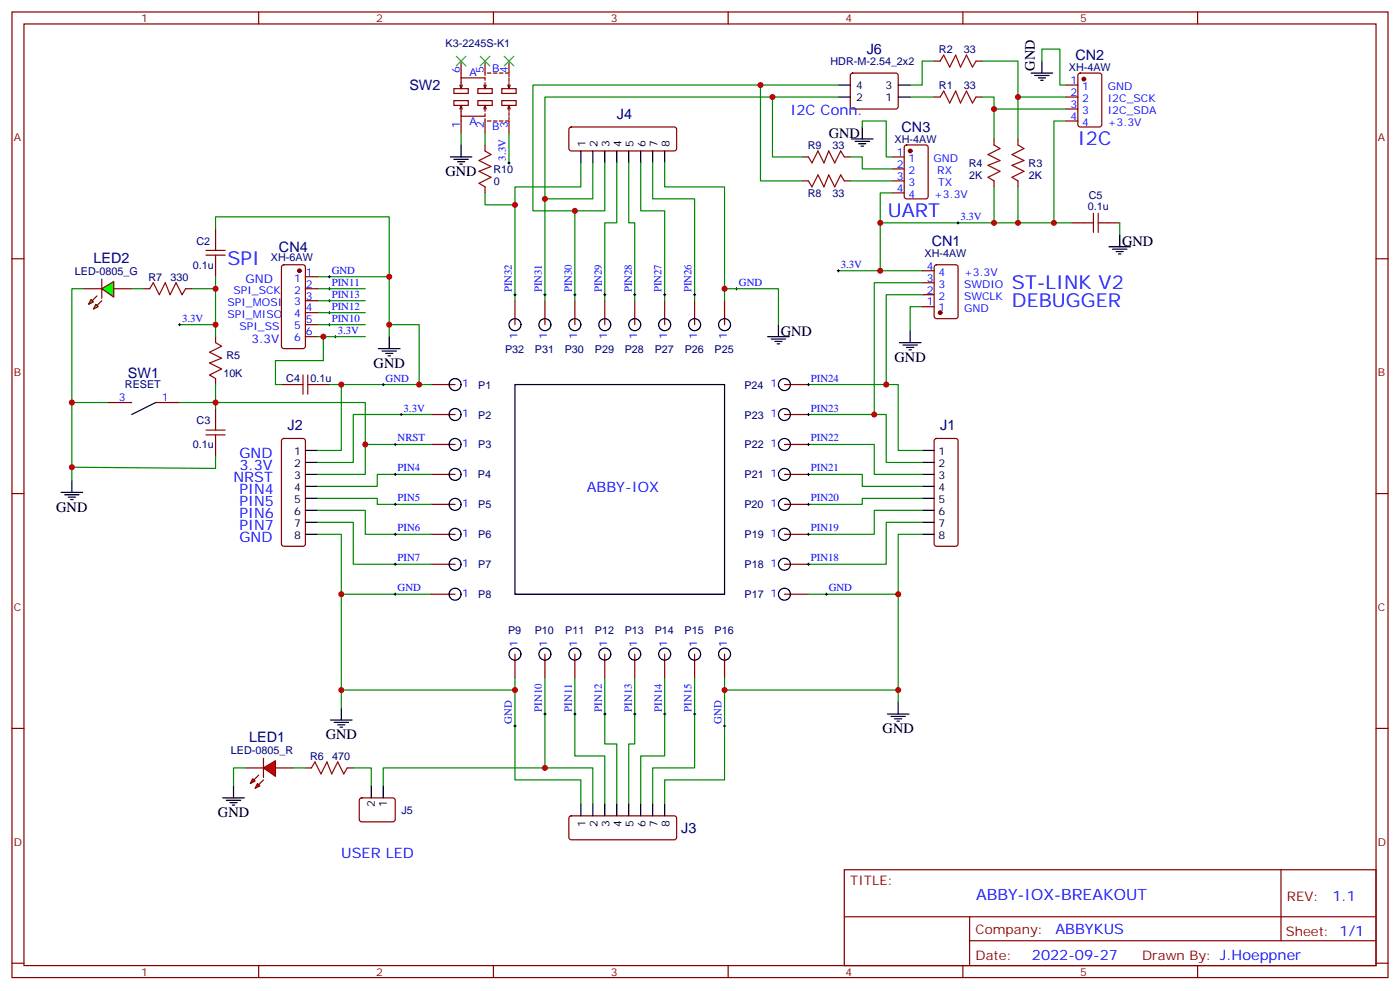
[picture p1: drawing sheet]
<svg xmlns="http://www.w3.org/2000/svg" width="412mm" height="292mm" viewBox="0 0 412 292" stroke-linecap="round" stroke-linejoin="round" font-family="sans-serif">
<g fill="none" stroke="#870000" stroke-width=".35">
<path d="M3.5 3.5h405.4v284.4h-405.4zM7.1 7.1h398.2v277.2h-398.2zM76.2 3.5v3.6M145.3 3.5v3.6M214.5 3.5v3.6M275.2 18h1.7M283.6 3.5v3.6M287.5 18h1.8M352.8 3.5v3.6M167.8 37.6l.5-.2h30.3l.5 .2 .2 .5v5.6l-.2 .5-.5 .2h-30.3l-.5-.2-.2-.5v-5.6zM275.2 28.6h1.7M287.5 28.6h1.8"/>
<path d="M292.8 40.9v1.8M292.8 53.3v1.7M299.9 40.9v1.8M299.9 53.3v1.7M3.5 76.2h3.6M405.3 76.2h3.6M151.7 88.5v7.1M160.5 88.5v7.1M169.3 88.5v7.1M178.2 88.5v7.1M187 88.5v7.1M195.8 88.5v7.1"/>
<path d="M204.6 88.5v7.1M213.4 88.5v7.1M127 113.2h7.1M231.1 113.2h7M83.1 129.3l.5-.2h5.7l.5 .2 .2 .5v30.4l-.3 .5-.4 .2h-5.7l-.5-.3-.2-.4v-30.4zM127 122.1h7.1M127 130.9h7.1M127 139.7h7.1M231.1 122.1h7M231.1 130.9h7M231.1 139.7h7M275.4 129.3l.5-.2h5.6l.5 .2 .2 .5v30.4l-.2 .5-.5 .2h-5.6l-.5-.3-.2-.4v-30.4z"/>
<path d="M3.5 145.3h3.6M127 148.5h7.1M127 157.3h7.1M231.1 148.5h7M231.1 157.3h7M405.3 145.3h3.6M127 175h7.1M127 166.2h7.1M231.1 175h7M231.1 166.2h7M151.7 192.6v7.1M160.5 192.6v7.1"/>
<path d="M169.3 192.6v7.1M178.2 192.6v7.1M187 192.6v7.1M195.8 192.6v7.1M204.6 192.6v7.1M213.4 192.6v7.1M3.5 214.5h3.6M405.3 214.5h3.6M167.8 240.4l.5-.2h30.3l.5 .2 .2 .5v5.7l-.2 .5-.5 .2h-30.3l-.5-.2-.2-.5v-5.7zM248.7 256.1h156.6v28.2h-156.6zM377.3 256.1v20.9M248.7 270h156.5"/>
<path d="M285.6 277h119.6M285.6 270v14.1M3.5 283.6h3.6M76.2 284.3v3.6M145.3 284.3v3.6M214.5 284.3v3.6M283.6 284.3v3.6M352.8 284.3v3.6M405.3 283.6h3.6"/>
</g>
<g fill="none" stroke="#000" stroke-width=".35">
<path d="M306.9 18v3.5M254 37.4v3.5M303.7 21.5h6.4M304.8 22.2h4.2M305.9 22.9h2.1M306.6 23.6h.7M171.1 44.4v3.6M174.6 44.4v3.6M178.2 44.4v3.6M181.7 44.4v3.6M185.2 44.4v3.6M188.7 44.4v3.6"/>
<path d="M192.3 44.4v3.6M195.8 44.4v3.6M250.8 40.9h6.4M251.9 41.6h4.2M252.9 42.3h2.2M253.6 43h.8M226.1 99.1h6.4M227.2 99.8h4.2M229.3 95.6v3.5M268.1 97.4v3.5M228.2 100.5h2.2M229 101.2h.7"/>
<path d="M264.9 100.9h6.4M266 101.6h4.2M267.1 102.3h2.1M267.8 103h.7M90 132.6h3.5M90 136.2h3.5M90 139.7h3.5M271.6 132.6h3.6M271.6 136.2h3.6M271.6 139.7h3.6M90 143.2h3.5M90 146.8h3.5"/>
<path d="M90 150.3h3.5M90 153.8h3.5M90 157.3h3.5M271.6 143.2h3.6M271.6 146.8h3.6M271.6 150.3h3.6M271.6 153.8h3.6M271.6 157.3h3.6M171.1 236.7v3.5M174.6 236.7v3.5M178.2 236.7v3.5M181.7 236.7v3.5"/>
<path d="M185.2 236.7v3.5M188.7 236.7v3.5M192.3 236.7v3.5M195.8 236.7v3.5"/>
<circle cx="151.7" cy="95.6" r="1.76"/>
<circle cx="160.5" cy="95.6" r="1.76"/>
<circle cx="169.3" cy="95.6" r="1.76"/>
<circle cx="178.2" cy="95.6" r="1.76"/>
<circle cx="187" cy="95.6" r="1.76"/>
<circle cx="195.8" cy="95.6" r="1.76"/>
<circle cx="204.6" cy="95.6" r="1.76"/>
<circle cx="213.4" cy="95.6" r="1.76"/>
<circle cx="134.1" cy="113.2" r="1.76"/>
<circle cx="231.1" cy="113.2" r="1.76"/>
<circle cx="134.1" cy="130.9" r="1.76"/>
<circle cx="134.1" cy="139.7" r="1.76"/>
<circle cx="134.1" cy="122.1" r="1.76"/>
<circle cx="231.1" cy="130.9" r="1.76"/>
<circle cx="231.1" cy="139.7" r="1.76"/>
<circle cx="231.1" cy="122.1" r="1.76"/>
<circle cx="134.1" cy="148.5" r="1.76"/>
<circle cx="134.1" cy="157.3" r="1.76"/>
<circle cx="231.1" cy="148.5" r="1.76"/>
<circle cx="231.1" cy="157.3" r="1.76"/>
<circle cx="134.1" cy="175" r="1.76"/>
<circle cx="134.1" cy="166.2" r="1.76"/>
<circle cx="231.1" cy="166.2" r="1.76"/>
<circle cx="231.1" cy="175" r="1.76"/>
<circle cx="151.7" cy="192.6" r="1.76"/>
<circle cx="160.5" cy="192.6" r="1.76"/>
<circle cx="169.3" cy="192.6" r="1.76"/>
<circle cx="178.2" cy="192.6" r="1.76"/>
<circle cx="187" cy="192.6" r="1.76"/>
<circle cx="195.8" cy="192.6" r="1.76"/>
<circle cx="204.6" cy="192.6" r="1.76"/>
<circle cx="213.4" cy="192.6" r="1.76"/>
</g>
<g fill="none" stroke="#008700" stroke-width=".35">
<path d="M289.3 18h10.6v22.9M289.3 28.6h3.5v12.3M171.1 48v7h-19.4v33.5M174.6 48v10.6h-14.1v29.9M178.2 48v14.1h-8.9v26.4M181.7 48v17.6h-3.5v22.9M185.2 48v17.6h1.8v22.9M188.7 48v14.1h7.1v26.4M192.3 48v10.6h12.3v29.9M195.8 48v7h17.6v33.5M292.8 55v10.6h7.1v-10.6M246.9 79.7h24.7"/>
<path d="M271.6 90.3h-3.5v7.1M127 113.2h-26.5v19.4h-7M238.1 113.2h26.5v19.4h7M127 122.1h-22.9v14.1h-10.6M127 130.9h-19.4v8.8h-14.1M127 139.7h-15.9v3.5h-17.6M238.1 122.1h23v14.1h10.5M238.1 130.9h19.4v8.8h14.1M238.1 139.7h15.9v3.5h17.6M93.5 146.8h17.6v1.7h15.9M93.5 150.3h14.1v7h19.4M93.5 153.8h10.6v12.4h22.9"/>
<path d="M93.5 157.3h7v17.7h26.5M271.6 146.8h-17.6v1.7h-15.9M271.6 150.3h-14.1v7h-19.4M271.6 153.8h-10.5v12.4h-23M271.6 157.3h-7v17.7h-26.5M151.7 199.7v30h19.4v7M160.5 199.7v26.4h14.1v10.6M169.3 199.7v22.9h8.9v14.1M178.2 199.7v19.4h3.5v17.6M187 199.7v19.4h-1.8v17.6M195.8 199.7v22.9h-7.1v14.1M204.6 199.7v26.4h-12.3v10.6"/>
<path d="M213.4 199.7v30h-17.6v7"/>
</g>
<path d="M276.9 18l1.1-1.8 1.8 3.6 1.7-3.6 1.4 3.6 1.8-3.6 1.8 3.6 1-1.8M276.9 28.6l1.1-1.8 1.8 3.5 1.7-3.5 1.4 3.5 1.8-3.5 1.8 3.5 1-1.7M292.8 42.7l1.8 1-3.6 1.8 3.6 1.8-3.6 1.4 3.6 1.7-3.6 1.8 1.8 1.1M299.9 42.7l1.7 1-3.5 1.8 3.5 1.8-3.5 1.4 3.5 1.7-3.5 1.8 1.8 1.1" fill="none" stroke="#a10000" stroke-width=".35"/>
<path d="M246.6 79.7h.7M246.9 79.4v.7" fill="none" stroke="#000" stroke-width=".29"/>
<g fill="#f00" stroke="#870000" stroke-width=".35">
<path d="M77.6 226.1l3.5-2.1v4.6z"/>
<path d="M77.6 223.3v5.7z"/>
</g>
<g fill="#870000" stroke="#870000" stroke-width=".35">
<path d="M77.6 229.7l-1.4 1.4z"/>
<path d="M74.8 229.7l1.4-1.5z"/>
</g>
<g fill="#f00" stroke="#870000" stroke-width=".35">
<path d="M75.8 230.7l.8 .7-1.5 .7z"/>
<path d="M74.4 229.3l.7 .7-1.4 .7z"/>
</g>
<g fill="none" stroke="#870000" stroke-width=".35">
<path d="M63.5 67.4v3.5M63.5 78v3.5M24.7 85h5.3M33.5 85h5.3M63.5 99.1v1.8M31.7 118.5h7.1M45.9 118.5h7M63.5 111.5v1.7M63.5 120.3v3.5M63.5 130.9v3.5M72.3 226.1h5.3M81.1 226.1h5.3"/>
<path d="M90 226.1h1.7M102.3 226.1h1.8"/>
</g>
<g fill="none" stroke="#000" stroke-width=".35">
<path d="M114.7 99.1v3.6M45.9 118.5l-7.1 3.6M111.5 102.7h6.3M112.5 103.4h4.3M113.6 104.1h2.1M114.3 104.8h.7M18 145h6.3M19 145.7h4.3M20.1 146.4h2.1M20.8 147.1h.7M21.2 141.5v3.5M97.4 212h6.3"/>
<path d="M98.4 212.7h4.3M99.5 213.4h2.1M100.2 214.1h.7M100.5 208.5v3.5M261.4 210.3h6.4M262.5 211h4.2M263.5 211.7h2.1M264.2 212.4h.7M264.6 206.7v3.6M65.6 235h6.4M66.7 235.7h4.2M67.7 236.4h2.1"/>
<path d="M68.4 237.1h.7M68.8 231.4v3.6"/>
</g>
<g fill="none" stroke="#008700" stroke-width=".35">
<path d="M63.5 67.4v-3.5h51.2v31.7M63.5 81.5v3.5h-7.1M63.5 85v14.1M114.7 99.1v-3.5h8.8v17.6M31.7 118.5h-10.5v23M63.5 113.2v7.1M63.5 134.4v3.5l-42.3-.3M100.5 175v33.5M264.6 175v28.2M100.5 203.2h51.2M213.4 203.2h51.2v3.5M72.3 226.1h-3.5v5.3"/>
<path d="M86.4 226.1h3.6"/>
</g>
<path d="M60.7 75.1h5.6M60.7 73.7h5.6M63.5 70.9v2.8M63.5 75.1v2.9M63.5 100.9l1.8 1.1-3.6 1.7 3.6 1.8-3.6 1.4 3.6 1.8-3.6 1.7 1.8 1.1M60.7 128.1h5.6M60.7 126.6h5.6M63.5 123.8v2.8M63.5 128.1v2.8M91.7 226.1l1.1-1.7 1.7 3.5 1.8-3.5 1.4 3.5 1.8-3.5 1.7 3.5 1.1-1.8" fill="none" stroke="#a10000" stroke-width=".35"/>
<path d="M116.1 130.9h.7M116.4 130.5v.7M117.8 122.1h.7M118.2 121.7v.7" fill="none" stroke="#000" stroke-width=".29"/>
<g fill="#0f0" stroke="#870000" stroke-width=".35">
<path d="M26.8 88.2l.7 .7-1.4 .7z"/>
<path d="M28.2 89.6l.7 .7-1.4 .7z"/>
</g>
<g fill="#870000" stroke="#870000" stroke-width=".35">
<path d="M28.6 87.1l-1.4 1.4z"/>
<path d="M30 88.5l-1.4 1.5z"/>
</g>
<path d="M30 82.2v5.6z" fill="#f00" stroke="#870000" stroke-width=".35"/>
<path d="M30 85l3.5-2.1v4.6z" fill="#0f0" stroke="#870000" stroke-width=".35"/>
<path d="M142.9 44.4l1.7 1.1-3.5 1.8 3.5 1.7-3.5 1.4 3.5 1.8-3.5 1.8 1.8 1M238.1 53.3l1.1 1.7 1.7-3.5 1.8 3.5 1.4-3.5 1.8 3.5 1.7-3.5 1.1 1.8M238.1 46.2l1.1 1.8 1.7-3.6 1.8 3.6 1.4-3.6 1.8 3.6 1.7-3.6 1.1 1.8M319.3 65.6h2.8M322.1 62.8v5.6M323.5 62.8v5.6M323.5 65.6h2.8M44.1 85l1.1-1.7 1.7 3.5 1.8-3.5 1.4 3.5 1.8-3.5 1.7 3.5 1.1-1.8M86.4 113.2h2.9M89.3 110.4v5.7M90.7 110.4v5.7M90.7 113.2h2.8" fill="none" stroke="#a10000" stroke-width=".35"/>
<g fill="none" stroke="#870000" stroke-width=".35">
<path d="M135.8 18v4.9M142.9 18v4.2M149.9 18v3.5h-1M133.7 26.1h4.2v1.4h-4.2zM133.7 29.6h4.2v1.4h-4.2zM135.5 32.1l.3-1.1v3.2h7.1v-.7M135.8 31l.4 1.1M135.8 34.2v5M136.2 25l-.4 1.1M140.8 26.1h4.2v1.4h-4.2zM140.8 29.6h4.2v1.4h-4.2zM142.5 32.1l.4-1.1v1.8"/>
<path d="M142.9 24.3v1.8l-.4-1.1M142.9 23.6v-.7h-7.1v3.2l-.3-1.1M142.9 31l.3 1.1M142.9 34.9v4.3M143.2 25l-.3 1.1M143.6 35.6h1M143.6 21.5h1M145.3 35.6h1.1M145.3 21.5h1.1M147.1 35.6h1.1M147.1 21.5h1.1M147.8 26.1h4.2v1.4h-4.2z"/>
<path d="M147.8 29.6h4.2v1.4h-4.2zM148.9 35.6h1v3.6M149.6 32.1l.3-1.1v1.8M149.9 24.3v1.8l-.3-1.1M149.9 31l.4 1.1M149.9 21.9v.7M149.9 22.9v1.1M149.9 33.2v1M149.9 34.6v.7M150.3 25l-.4 1.1M250.7 21.7l.5-.2h12.7l.5 .2 .2 .5-.1 9.5-.6 .4-13-.1-.4-.6v-9.2zM314 35.6h3.5"/>
<path d="M314 25h3.5M314 28.6h3.5M314 32.1h3.5M317.7 21.7l.5-.2h5.6l.7 .5 .1 14.7-.5 .6-5.9 .1-.6-.5-.1-14.7zM142.9 42.7v1.7M142.9 55v1.8M236.4 53.3h1.7M236.4 46.2h1.7M248.7 53.3h1.8M248.7 46.2h1.8M262.8 53.3h3.5M262.8 46.2h3.5"/>
<path d="M262.8 49.7h3.5M262.8 56.8h3.5M266.6 42.9l.5-.2h5.6l.6 .4 .1 14.8-.5 .6-5.8 .1-.7-.5-.1-14.7zM83.1 78.2l.5-.2h5.7l.6 .4 .1 23.6-.5 .6-5.9 .1-.6-.5-.1-23.5zM271.6 79.7h3.6M275.4 78.2l.5-.2h5.6l.7 .4v14.7l-.4 .7h-5.9l-.7-.4v-14.7zM315.7 65.6h3.6M326.3 65.6h3.5M42.3 85h1.8M54.7 85h1.7M90 85h3.5M90 81.5h3.5"/>
<path d="M90 88.5h3.5M90 92.1h3.5M90 95.6h3.5M90 99.1h3.5M271.6 90.3h3.6M271.6 86.8h3.6M271.6 83.3h3.6M82.9 113.2h3.5M93.5 113.2h3.5M106.1 235.2l.4-.2h9.5l.4 .7v5.9l-.7 .4-9.4-.1-.5-.6v-5.6z"/>
</g>
<g fill="none" stroke="#008700" stroke-width=".35">
<path d="M275.2 18h-3.6v7h-3.5M306.9 18v-3.5h5.3v10.5h1.8M135.8 39.2v3.5M142.9 39.2v3.5M149.9 39.2v8.8M224 25v28.3h12.4M227.5 28.6v17.6h8.9M246.9 28.6h-86.4v30M246.9 25h-89.9v37.1h12.3M254 37.4v-1.8h7.1v10.6h1.7M268.1 28.6h7.1M292.8 32.1h21.2"/>
<path d="M299.9 28.6h14.1M314 35.6h-3.6v30h-10.5M142.9 56.8v3.5h8.8M250.5 46.2h3.5v3.5h8.8M250.5 53.3h12.3M262.8 56.8h-3.5v22.9M259.3 65.6h33.5M310.4 65.6h5.3M329.8 65.6v3.5M24.7 85h-3.5v33.5M38.8 85h3.5M52.9 95.6h10.6"/>
<path d="M93.5 85h14.1M93.5 95.6h14.1M93.5 81.5h21.2M93.5 88.5h14.1M93.5 92.1h14.1M93.5 99.1h14.1M95.2 99.1v7.1h-14.1v7h1.8M213.4 85h15.9v10.6M271.6 86.8h-10.5v26.4M271.6 83.3h-14.1v38.8M52.9 118.5h54.7v12.4M97 113.2h3.5"/>
<path d="M104.1 226.1h5.3v5.3M160.5 226.1h-47.6v5.3"/>
</g>
<g fill="none" stroke="#000" stroke-width=".29">
<path d="M149.6 48h.7M149.9 47.6v.7M281.9 65.6h.7M282.2 65.3v.7M52.6 95.6h.7M52.9 95.2v.8M96.7 85h.7M96.7 88.5h.7M96.7 92.1h.7M96.7 95.6h.7M96.7 81.5h.7M97 81.1v.7"/>
<path d="M97 84.7v.7M97 88.2v.7M97 91.7v.7M97 95.2v.8M98.4 99.1h.7M98.8 98.8v.7M151.3 86.8h.7M151.7 86.4v.7M160.2 86.8h.7M160.5 86.4v.7M169 86.8h.7M169.3 86.4v.7"/>
<path d="M177.8 86.8h.7M178.2 86.4v.7M186.6 86.8h.7M187 86.4v.7M195.4 86.8h.7M195.8 86.4v.7M204.3 86.8h.7M204.6 86.4v.7M216.6 85h.7M217 84.7v.7M112.5 113.2h.7M112.9 112.9v.7"/>
<path d="M237.8 113.2h.7M238.1 112.9v.7M116.1 139.7h.7M116.4 139.3v.8M237.8 139.7h.7M237.8 130.9h.7M237.8 122.1h.7M238.1 121.7v.7M238.1 130.5v.7M238.1 139.3v.8M116.1 157.3h.7M116.1 148.5h.7"/>
<path d="M116.4 148.2v.7M116.4 157v.7M237.8 157.3h.7M237.8 148.5h.7M238.1 148.2v.7M238.1 157v.7M116.1 166.2h.7M116.1 175h.7M116.4 165.8v.7M116.4 174.6v.7M237.8 166.2h.7M238.1 165.8v.7"/>
<path d="M243.1 175h.7M243.4 174.6v.7M151.3 213.8h.7M151.7 213.4v.7M160.2 210.3h.7M160.5 209.9v.7M169 210.3h.7M169.3 209.9v.7M177.8 210.3h.7M178.2 209.9v.7M186.6 210.3h.7M187 209.9v.7"/>
<path d="M195.4 210.3h.7M195.8 209.9v.7M204.3 210.3h.7M204.6 209.9v.7M213.1 213.8h.7M213.4 213.4v.7"/>
</g>
<g fill="none" stroke="#000" stroke-width=".35">
<path d="M246.9 28.6h3.6M246.9 25h3.6M264.6 28.6h3.5M264.6 25h3.5M132.6 46.2h6.4M133.7 46.9h4.2M134.8 47.6h2.1M135.5 48.3h.7M135.8 42.7v3.5M326.7 72.7h6.3M327.7 73.4h4.3M328.8 74.1h2.1"/>
<path d="M329.5 74.8h.7M329.8 69.1v3.6M151.7 113.2h61.7v61.8h-61.7zM109.4 231.4v3.6M112.9 231.4v3.6"/>
</g>
<g fill="#870000" stroke="#870000" stroke-width=".35">
<circle cx="276.9" cy="92.1" r=".53"/>
<circle cx="88.2" cy="79.7" r=".53"/>
<circle cx="319.3" cy="23.3" r=".53"/>
<circle cx="268.1" cy="44.4" r=".53"/>
</g>
<path d="M134.4 16.6l2.8 2.8M137.2 16.6l-2.8 2.8M141.5 16.6l2.8 2.8M144.3 16.6l-2.8 2.8M148.5 16.6l2.8 2.8M151.3 16.6l-2.8 2.8" fill="none" stroke="#3c3" stroke-width=".35"/>
<g fill="#c00">
<circle cx="151.7" cy="203.2" r=".88"/>
<circle cx="213.4" cy="203.2" r=".88"/>
<circle cx="264.6" cy="175" r=".88"/>
<circle cx="264.6" cy="203.2" r=".88"/>
<circle cx="123.5" cy="113.2" r=".88"/>
<circle cx="63.5" cy="95.6" r=".88"/>
<circle cx="21.2" cy="137.6" r=".88"/>
<circle cx="114.7" cy="81.5" r=".88"/>
<circle cx="114.7" cy="95.6" r=".88"/>
<circle cx="63.5" cy="85" r=".88"/>
<circle cx="261.1" cy="113.2" r=".88"/>
<circle cx="257.5" cy="122.1" r=".88"/>
<circle cx="151.7" cy="60.3" r=".88"/>
<circle cx="160.5" cy="58.6" r=".88"/>
<circle cx="169.3" cy="62.1" r=".88"/>
<circle cx="227.5" cy="28.6" r=".88"/>
<circle cx="224" cy="25" r=".88"/>
<circle cx="259.3" cy="79.7" r=".88"/>
<circle cx="292.8" cy="32.1" r=".88"/>
<circle cx="299.9" cy="28.6" r=".88"/>
<circle cx="299.9" cy="65.6" r=".88"/>
<circle cx="310.4" cy="65.6" r=".88"/>
<circle cx="292.8" cy="65.6" r=".88"/>
<circle cx="259.3" cy="65.6" r=".88"/>
<circle cx="100.5" cy="113.2" r=".88"/>
<circle cx="95.3" cy="99.1" r=".88"/>
<circle cx="21.2" cy="118.5" r=".88"/>
<circle cx="63.5" cy="118.5" r=".88"/>
<circle cx="107.6" cy="130.9" r=".88"/>
<circle cx="100.5" cy="203.2" r=".88"/>
<circle cx="100.5" cy="175" r=".88"/>
<circle cx="213.4" cy="85" r=".88"/>
<circle cx="160.5" cy="226.1" r=".88"/>
</g>
<g font-size="5.6" fill="#00f">
<text x="317.5" y="42.7">I2C</text>
<text x="261.5" y="63.9">UART</text>
<text x="67" y="78">SPI</text>
<text x="298.1" y="85">ST-LINK V2</text>
<text x="298.1" y="90.3">DEBUGGER</text>
</g>
<text font-size="4.6" fill="#00f" x="287.5" y="264.9">ABBY-IOX-BREAKOUT</text>
<g font-size="4.2" fill="#000080">
<text x="255.3" y="16">J6</text>
<text x="316.8" y="17.7">CN2</text>
<text x="120.6" y="26.5">SW2</text>
<text x="181.7" y="35">J4</text>
<text x="265.6" y="38.9">CN3</text>
<text x="27.5" y="77.3">LED2</text>
<text x="82.2" y="74.1">CN4</text>
<text x="274.5" y="72.4">CN1</text>
<text x="37.7" y="111.2">SW1</text>
<text x="84.7" y="126.7">J2</text>
<text x="277" y="126.7">J1</text>
<text x="73.4" y="218.4">LED1</text>
<text x="200.7" y="245.2">J3</text>
</g>
<g font-size="4.2">
<text x="304.8" y="20.8" transform="rotate(-90 304.8 20.8)">GND</text>
<text x="244.2" y="40.6">GND</text>
<text x="131.2" y="51.9">GND</text>
<text x="330.6" y="72.3">GND</text>
<text x="230" y="98.8">GND</text>
<text x="263.5" y="106.5">GND</text>
<text x="110.1" y="108.3">GND</text>
<text x="16.6" y="150.6">GND</text>
<text x="260" y="215.9">GND</text>
<text x="96" y="217.7">GND</text>
<text x="64.2" y="240.6">GND</text>
</g>
<g font-size="4.2" fill="#00f">
<text x="232.8" y="33.9">I2C Conn.</text>
<text x="70.6" y="134.8">GND</text>
<text x="68.8" y="141.8">NRST</text>
<text x="70.6" y="138.3">3.3V</text>
<text x="70.6" y="145.3">PIN4</text>
<text x="70.6" y="148.9">PIN5</text>
<text x="172.9" y="145">ABBY-IOX</text>
<text x="70.6" y="152.4">PIN6</text>
<text x="70.6" y="155.9">PIN7</text>
<text x="70.6" y="159.5">GND</text>
<text x="100.5" y="252.6">USER LED</text>
<text x="392.5" y="265.4">1.1</text>
<text x="310.9" y="274.9">ABBYKUS</text>
<text x="304" y="282.7">2022-09-27</text>
</g>
<g font-size="3.9" fill="#800">
<text x="250.5" y="260.7">TITLE:</text>
<text x="379.1" y="265.4">REV:</text>
<text x="287.4" y="274.9">Company:</text>
<text x="378.7" y="275.5">Sheet: 1/1</text>
<text x="287.4" y="282.6">Date:</text>
<text x="336.4" y="282.7">Drawn By: J.Hoeppner</text>
</g>
<g font-size="3.5" fill="#00f">
<text x="72.3" y="83.3">GND</text>
<text x="74.1" y="100.9">3.3V</text>
</g>
<g font-size="3.2" fill="#800">
<text x="41.6" y="6.5">1</text>
<text x="110.8" y="6.5">2</text>
<text x="179.9" y="6.5">3</text>
<text x="249.1" y="6.5">4</text>
<text x="318.2" y="6.5">5</text>
<text x="4.1" y="41.6">A</text>
<text x="405.9" y="41.6">A</text>
<text x="4.1" y="110.8">B</text>
<text x="405.9" y="110.8">B</text>
<text x="4.1" y="179.9">C</text>
<text x="405.9" y="179.9">C</text>
<text x="4.1" y="249.1">D</text>
<text x="405.9" y="249.1">D</text>
<text x="41.6" y="287.3">1</text>
<text x="110.8" y="287.3">2</text>
<text x="179.9" y="287.3">3</text>
<text x="249.1" y="287.3">4</text>
<text x="318.2" y="287.3">5</text>
</g>
<g font-size="3.2" fill="#000080">
<text x="131.3" y="13.8">K3-2245S-K1</text>
<text x="276.6" y="15.6">R2</text>
<text x="283.9" y="15.6">33</text>
<text x="244.6" y="19.1">HDR-M-2.54_2x2</text>
<text x="314.8" y="20.9">XH-4AW</text>
<text x="276.6" y="26.2">R1</text>
<text x="283.9" y="26.2">33</text>
<text x="237.9" y="43.8">R9</text>
<text x="245.2" y="43.8">33</text>
<text x="263.5" y="42.1">XH-4AW</text>
<text x="145.3" y="50.9">R10</text>
<text x="285.3" y="49.2">R4</text>
<text x="285.5" y="52.6">2K</text>
<text x="303" y="49.1">R3</text>
<text x="303.1" y="52.6">2K</text>
<text x="145.4" y="54.4">0</text>
<text x="237.9" y="57.9">R8</text>
<text x="245.2" y="57.9">33</text>
<text x="320.7" y="58.5">C5</text>
<text x="320.5" y="61.7">0.1u</text>
<text x="57.9" y="72.1">C2</text>
<text x="79.8" y="76.9">XH-6AW</text>
<text x="272.3" y="75.6">XH-4AW</text>
<text x="22" y="80.9">LED-0805_G</text>
<text x="43.7" y="82.6">R7</text>
<text x="50.2" y="82.6">330</text>
<text x="56.8" y="79.1">0.1u</text>
<text x="66.7" y="105.6">R5</text>
<text x="148.8" y="103.8">P32</text>
<text x="157.6" y="103.8">P31</text>
<text x="166.3" y="103.8">P30</text>
<text x="175.2" y="103.8">P29</text>
<text x="184" y="103.8">P28</text>
<text x="192.9" y="103.8">P27</text>
<text x="201.7" y="103.8">P26</text>
<text x="210.5" y="103.8">P25</text>
<text x="65.8" y="110.9">10K</text>
<text x="84.3" y="112.6">C4</text>
<text x="91.5" y="112.6">0.1u</text>
<text x="36.8" y="114.4">RESET</text>
<text x="140.9" y="114.4">P1</text>
<text x="219.3" y="114.4">P24</text>
<text x="57.9" y="125">C3</text>
<text x="140.9" y="123.2">P2</text>
<text x="219.3" y="123.2">P23</text>
<text x="56.8" y="132">0.1u</text>
<text x="140.9" y="132.1">P3</text>
<text x="219.3" y="132.1">P22</text>
<text x="140.8" y="140.9">P4</text>
<text x="219.3" y="140.9">P21</text>
<text x="140.9" y="149.7">P5</text>
<text x="219.3" y="149.7">P20</text>
<text x="140.9" y="158.5">P6</text>
<text x="219.3" y="158.5">P19</text>
<text x="140.9" y="167.3">P7</text>
<text x="219.3" y="167.3">P18</text>
<text x="140.9" y="176.2">P8</text>
<text x="219.3" y="176.1">P17</text>
<text x="149.7" y="186.7">P9</text>
<text x="157.5" y="186.7">P10</text>
<text x="166.5" y="186.6">P11</text>
<text x="175.2" y="186.6">P12</text>
<text x="184" y="186.6">P13</text>
<text x="192.9" y="186.6">P14</text>
<text x="201.7" y="186.6">P15</text>
<text x="210.5" y="186.6">P16</text>
<text x="68" y="222">LED-0805_R</text>
<text x="91.3" y="223.7">R6</text>
<text x="97.8" y="223.7">470</text>
<text x="118.2" y="239.6">J5</text>
</g>
<g font-size="3.2" fill="#00f">
<text x="135.5" y="21.5" transform="rotate(-90 135.5 21.5)">6</text>
<text x="138.3" y="22.5">A</text>
<text x="142.5" y="21.5" transform="rotate(-90 142.5 21.5)">5</text>
<text x="145" y="21.1">B</text>
<text x="149.6" y="21.5" transform="rotate(-90 149.6 21.5)">4</text>
<text x="315.3" y="24.7">1</text>
<text x="315.3" y="28.2">2</text>
<text x="318.8" y="26.5">1</text>
<text x="318.8" y="30">2</text>
<text x="326.3" y="26.6">GND</text>
<text x="315.3" y="31.8">3</text>
<text x="315.3" y="35.3">4</text>
<text x="318.8" y="33.5">3</text>
<text x="326.3" y="30.2">I2C_SCK</text>
<text x="326.3" y="33.7">I2C_SDA</text>
<text x="135.5" y="37.6" transform="rotate(-90 135.5 37.6)">1</text>
<text x="138.3" y="36.7">A</text>
<text x="142.5" y="37.6" transform="rotate(-90 142.5 37.6)">2</text>
<text x="145" y="38.4">B</text>
<text x="149.6" y="37.6" transform="rotate(-90 149.6 37.6)">3</text>
<text x="318.8" y="37">4</text>
<text x="326.3" y="37.2">+3.3V</text>
<text x="149" y="47.3" transform="rotate(-90 149 47.3)">3.3V</text>
<text x="264.2" y="45.9">1</text>
<text x="267.7" y="47.6">1</text>
<text x="274.9" y="47.8">GND</text>
<text x="264.2" y="49.4">2</text>
<text x="264.2" y="52.9">3</text>
<text x="267.7" y="51.2">2</text>
<text x="276.1" y="51.3">RX</text>
<text x="264.2" y="56.4">4</text>
<text x="267.7" y="54.7">3</text>
<text x="267.7" y="58.2">4</text>
<text x="275.2" y="58.4">+3.3V</text>
<text x="276.3" y="54.9">TX</text>
<text x="282.9" y="64.7">3.3V</text>
<text x="86.6" y="82.9">1</text>
<text x="90.1" y="81.1">1</text>
<text x="97.7" y="80.6">GND</text>
<text x="247.6" y="78.8">3.3V</text>
<text x="273" y="82.9">3</text>
<text x="273" y="79.4">4</text>
<text x="276.5" y="81.1">4</text>
<text x="284" y="81.3">+3.3V</text>
<text x="68.8" y="86.6">SPI_SCK</text>
<text x="86.6" y="86.4">2</text>
<text x="86.6" y="90">3</text>
<text x="90.1" y="84.7">2</text>
<text x="90.1" y="88.2">3</text>
<text x="97.7" y="84.1">PIN11</text>
<text x="97.7" y="87.7">PIN13</text>
<text x="150.8" y="86.1" transform="rotate(-90 150.8 86.1)">PIN32</text>
<text x="159.6" y="86.1" transform="rotate(-90 159.6 86.1)">PIN31</text>
<text x="168.4" y="86.1" transform="rotate(-90 168.4 86.1)">PIN30</text>
<text x="177.3" y="86.1" transform="rotate(-90 177.3 86.1)">PIN29</text>
<text x="186.1" y="86.1" transform="rotate(-90 186.1 86.1)">PIN28</text>
<text x="194.9" y="86.1" transform="rotate(-90 194.9 86.1)">PIN27</text>
<text x="203.7" y="86.1" transform="rotate(-90 203.7 86.1)">PIN26</text>
<text x="217.7" y="84.1">GND</text>
<text x="273" y="90">1</text>
<text x="273" y="86.4">2</text>
<text x="276.5" y="88.2">2</text>
<text x="276.5" y="84.7">3</text>
<text x="284" y="88.4">SWCLK</text>
<text x="284" y="84.8">SWDIO</text>
<text x="53.6" y="94.7">3.3V</text>
<text x="67" y="90.1">SPI_MOSI</text>
<text x="67" y="93.7">SPI_MISO</text>
<text x="86.6" y="93.5">4</text>
<text x="90.1" y="91.7">4</text>
<text x="90.1" y="95.2">5</text>
<text x="97.7" y="91.2">PIN12</text>
<text x="97.7" y="94.7">PIN10</text>
<text x="276.5" y="91.7">1</text>
<text x="284" y="91.9">GND</text>
<text x="70.6" y="97.2">SPI_SS</text>
<text x="86.6" y="97">5</text>
<text x="86.6" y="100.5">6</text>
<text x="90.1" y="98.8">6</text>
<text x="99.5" y="98.2">3.3V</text>
<text x="152.4" y="99.7" transform="rotate(-90 152.4 99.7)">1</text>
<text x="161.2" y="99.7" transform="rotate(-90 161.2 99.7)">1</text>
<text x="170" y="99.7" transform="rotate(-90 170 99.7)">1</text>
<text x="178.9" y="99.7" transform="rotate(-90 178.9 99.7)">1</text>
<text x="187.7" y="99.7" transform="rotate(-90 187.7 99.7)">1</text>
<text x="196.5" y="99.7" transform="rotate(-90 196.5 99.7)">1</text>
<text x="205.3" y="99.7" transform="rotate(-90 205.3 99.7)">1</text>
<text x="214.1" y="99.7" transform="rotate(-90 214.1 99.7)">1</text>
<text x="113.6" y="112.4">GND</text>
<text x="136.2" y="113.9">1</text>
<text x="226.9" y="113.9">1</text>
<text x="238.8" y="112.4">PIN24</text>
<text x="35" y="118.2">3</text>
<text x="47.6" y="118.2">1</text>
<text x="118.9" y="121.2">3.3V</text>
<text x="136.2" y="122.8">1</text>
<text x="226.9" y="122.8">1</text>
<text x="238.8" y="121.2">PIN23</text>
<text x="117.1" y="130">NRST</text>
<text x="136.2" y="131.6">1</text>
<text x="226.9" y="131.6">1</text>
<text x="238.8" y="130">PIN22</text>
<text x="117.1" y="138.8">PIN4</text>
<text x="136.2" y="140.4">1</text>
<text x="226.9" y="140.4">1</text>
<text x="238.8" y="138.8">PIN21</text>
<text x="117.1" y="147.6">PIN5</text>
<text x="136.2" y="149.2">1</text>
<text x="226.9" y="149.2">1</text>
<text x="238.8" y="147.6">PIN20</text>
<text x="117.1" y="156.5">PIN6</text>
<text x="136.2" y="158">1</text>
<text x="226.9" y="158">1</text>
<text x="238.8" y="156.5">PIN19</text>
<text x="117.1" y="165.3">PIN7</text>
<text x="136.2" y="166.9">1</text>
<text x="226.9" y="166.9">1</text>
<text x="238.8" y="165.3">PIN18</text>
<text x="117.1" y="174.1">GND</text>
<text x="136.2" y="175.7">1</text>
<text x="226.9" y="175.7">1</text>
<text x="244.1" y="174.1">GND</text>
<text x="152.4" y="190.5" transform="rotate(-90 152.4 190.5)">1</text>
<text x="161.2" y="190.5" transform="rotate(-90 161.2 190.5)">1</text>
<text x="170" y="190.5" transform="rotate(-90 170 190.5)">1</text>
<text x="178.9" y="190.5" transform="rotate(-90 178.9 190.5)">1</text>
<text x="187.7" y="190.5" transform="rotate(-90 187.7 190.5)">1</text>
<text x="196.5" y="190.5" transform="rotate(-90 196.5 190.5)">1</text>
<text x="205.3" y="190.5" transform="rotate(-90 205.3 190.5)">1</text>
<text x="214.1" y="190.5" transform="rotate(-90 214.1 190.5)">1</text>
<text x="159.6" y="209.6" transform="rotate(-90 159.6 209.6)">PIN10</text>
<text x="168.5" y="209.6" transform="rotate(-90 168.5 209.6)">PIN11</text>
<text x="177.3" y="209.6" transform="rotate(-90 177.3 209.6)">PIN12</text>
<text x="186.1" y="209.6" transform="rotate(-90 186.1 209.6)">PIN13</text>
<text x="194.9" y="209.6" transform="rotate(-90 194.9 209.6)">PIN14</text>
<text x="203.7" y="209.6" transform="rotate(-90 203.7 209.6)">PIN15</text>
<text x="150.8" y="213.1" transform="rotate(-90 150.8 213.1)">GND</text>
<text x="212.6" y="213.1" transform="rotate(-90 212.6 213.1)">GND</text>
</g>
<g font-size="3.2">
<text x="252.2" y="29.6">2</text>
<text x="252.2" y="26.1">4</text>
<text x="260.8" y="29.6">1</text>
<text x="260.8" y="26.1">3</text>
<text x="172.5" y="43.1" transform="rotate(-90 172.5 43.1)">1</text>
<text x="176" y="43.1" transform="rotate(-90 176 43.1)">2</text>
<text x="179.6" y="43.1" transform="rotate(-90 179.6 43.1)">3</text>
<text x="183.1" y="43.1" transform="rotate(-90 183.1 43.1)">4</text>
<text x="186.6" y="43.1" transform="rotate(-90 186.6 43.1)">5</text>
<text x="190.1" y="43.1" transform="rotate(-90 190.1 43.1)">6</text>
<text x="193.7" y="43.1" transform="rotate(-90 193.7 43.1)">7</text>
<text x="197.2" y="43.1" transform="rotate(-90 197.2 43.1)">8</text>
<text x="86.6" y="134.1">1</text>
<text x="86.6" y="137.6">2</text>
<text x="276.5" y="134.1">1</text>
<text x="276.5" y="137.6">2</text>
<text x="86.6" y="141.1">3</text>
<text x="276.5" y="141.1">3</text>
<text x="86.6" y="144.6">4</text>
<text x="86.6" y="148.2">5</text>
<text x="276.5" y="144.6">4</text>
<text x="276.5" y="148.2">5</text>
<text x="86.6" y="151.7">6</text>
<text x="86.6" y="155.2">7</text>
<text x="276.5" y="151.7">6</text>
<text x="276.5" y="155.2">7</text>
<text x="86.6" y="158.7">8</text>
<text x="276.5" y="158.7">8</text>
<text x="110.4" y="237.7" transform="rotate(-90 110.4 237.7)">2</text>
<text x="113.9" y="237.7" transform="rotate(-90 113.9 237.7)">1</text>
<text x="172.5" y="243.6" transform="rotate(-90 172.5 243.6)">1</text>
<text x="176" y="243.6" transform="rotate(-90 176 243.6)">2</text>
<text x="179.6" y="243.6" transform="rotate(-90 179.6 243.6)">3</text>
<text x="183.1" y="243.6" transform="rotate(-90 183.1 243.6)">4</text>
<text x="186.6" y="243.6" transform="rotate(-90 186.6 243.6)">5</text>
<text x="190.1" y="243.6" transform="rotate(-90 190.1 243.6)">6</text>
<text x="193.7" y="243.6" transform="rotate(-90 193.7 243.6)">7</text>
<text x="197.2" y="243.6" transform="rotate(-90 197.2 243.6)">8</text>
</g>
</svg>
